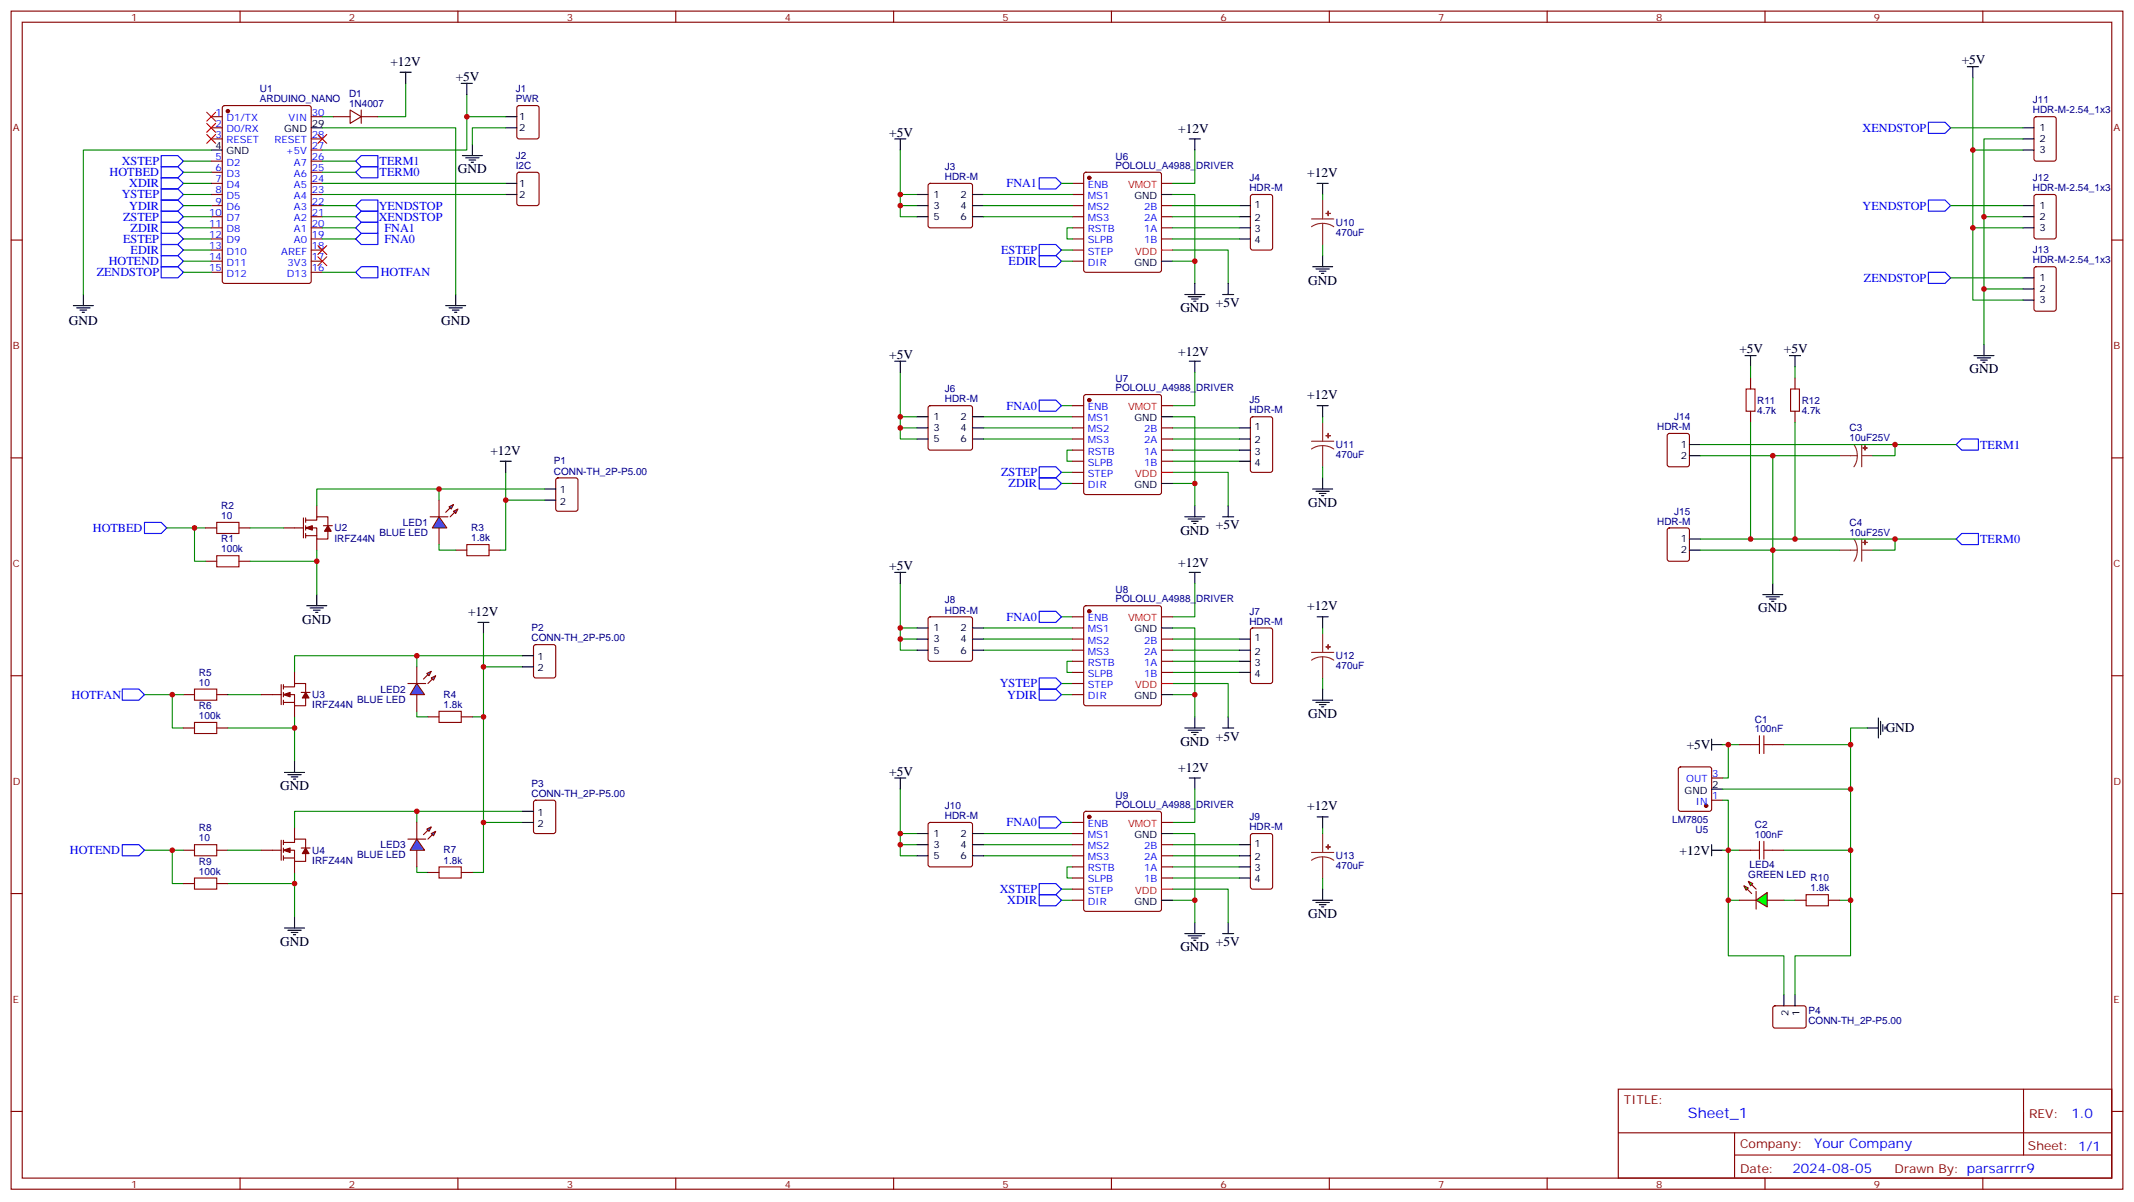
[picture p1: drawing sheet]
<svg xmlns="http://www.w3.org/2000/svg" width="677mm" height="382mm" viewBox="0 0 677 382" stroke-linecap="round" stroke-linejoin="round" font-family="sans-serif">
<g fill="none" stroke="#870000" stroke-width=".35">
<path d="M3.5 3.5h670.3v374h-670.3zM7.1 7.1h663.2v366.8h-663.2zM76.2 3.5v3.6M145.3 3.5v3.6M214.5 3.5v3.6M283.6 3.5v3.6M352.8 3.5v3.6M421.9 3.5v3.6M491.1 3.5v3.6M560.2 3.5v3.6M629.4 3.5v3.6M67 37h3.6"/>
<path d="M70.8 33.7l.5-.2h26.8l.6 .4 .1 55.4-.5 .6-27 .1-.7-.5v-55.3zM98.8 37h3.5M105.8 37h5.3M111.1 34.9l3.6 2.1-3.6 2.2zM114.7 37h5.2M114.7 34.9v4.3M164.3 33.7l.4-.2h5.7l.6 .4 .1 9.5-.5 .6-5.9 .1-.6-.5-.1-9.4zM67 40.6h3.6M67 44.1h3.6M67 51.2h3.6M67 54.7h3.6M67 58.2h3.6"/>
<path d="M98.8 44.1h3.5M98.8 51.2h3.5M98.8 54.7h3.5M98.8 58.2h3.5M98.8 47.6h3.5M164.3 54.9l.4-.2h5.7l.6 .4 .1 9.5-.5 .6-5.9 .1-.6-.5-.1-9.4zM3.5 76.2h3.6M67 61.7h3.6M67 65.3h3.6M67 68.8h3.6M67 72.3h3.6M67 75.8h3.6"/>
<path d="M67 79.4h3.6M98.8 61.7h3.5M98.8 65.3h3.5M98.8 68.8h3.5M98.8 72.3h3.5M98.8 75.8h3.5M98.8 79.4h3.5M670.3 76.2h3.5M67 82.9h3.6M67 86.4h3.6M98.8 82.9h3.5M98.8 86.4h3.5"/>
<path d="M3.5 145.3h3.6M139.3 158.8v5.2M670.3 145.3h3.5M90 167.6h6.3M96.3 164.4v6.3M97 167.6h3.5v3.5h3.6v-2.5M97 165.1h3.5v-1.1h3.6v2.9M97 164.4v1.4M97 166.9v1.4M97 169.3v1.4M97 170h3.5M100.5 160.5v3.5"/>
<path d="M100.5 171.1v3.5M102.7 166.9h2.8M139.3 167.6v5.3M3.5 214.5h3.6M670.3 214.5h3.5M3.5 283.6h3.6M670.3 283.6h3.5M3.5 352.8h3.6M513.6 345.7h156.7v28.2h-156.7zM513.7 359.6h156.4M550.6 359.6v14.1M642.3 345.7v20.9"/>
<path d="M670.3 352.8h3.5M76.2 373.9v3.6M145.3 373.9v3.6M214.5 373.9v3.6M283.6 373.9v3.6M352.8 373.9v3.6M421.9 373.9v3.6M491.1 373.9v3.6M550.6 366.6h119.5M560.2 373.9v3.6M629.4 373.9v3.6"/>
</g>
<g fill="#870000" stroke="#870000" stroke-width=".35">
<path d="M104.1 166.9l1 1.7h-2.1z"/>
<path d="M97 167.6l2.1-.7v1.4z"/>
<circle cx="72.3" cy="35.3" r=".53"/>
</g>
<g fill="none" stroke="#000" stroke-width=".35">
<path d="M127 22.9h3.5M128.8 22.9v3.6M146.4 26.5h3.5M148.2 26.5v3.5M160.5 37h3.5M67 47.6h3.6M98.8 40.6h3.5M146.8 49.4h6.3M147.8 50.1h4.2M148.9 50.8h2.1M149.6 51.5h.7M149.9 45.9v3.5"/>
<path d="M160.5 40.6h3.5M160.5 58.2h3.5M160.5 61.7h3.5M23.3 97h6.3M24.3 97.7h4.3M25.4 98.4h2.1M26.1 99.1h.7M26.5 93.5v3.5M141.5 97h6.3M142.5 97.7h4.3M143.6 98.4h2.1M144.3 99.1h.7"/>
<path d="M144.6 93.5v3.5M97.4 192.3h6.3M98.4 193h4.3M99.5 193.7h2.1M100.2 194.4h.7M100.5 188.7v3.6"/>
</g>
<g fill="none" stroke="#008700" stroke-width=".35">
<path d="M102.3 37h3.5M128.8 26.5v10.5h-8.9M148.2 30v7M160.5 37h-12.3v10.6h-45.9M58.2 58.2h8.8M58.2 51.2h8.8M58.2 54.7h8.8M67 47.6h-40.5v45.9M102.3 40.6h42.3v52.9M102.3 58.2h58.2M102.3 51.2h10.6M102.3 54.7h10.6"/>
<path d="M160.5 40.6h-10.6v5.3M58.2 61.7h8.8M58.2 65.3h8.8M58.2 68.8h8.8M58.2 72.3h8.8M58.2 75.8h8.8M58.2 79.4h8.8M102.3 61.7h58.2M102.3 65.3h10.6M102.3 68.8h10.6M102.3 72.3h10.6M102.3 75.8h10.6"/>
<path d="M58.2 86.4h8.8M58.2 82.9h8.8M102.3 86.4h10.6"/>
</g>
<g fill="none" stroke="#00f" stroke-width=".35">
<path d="M51.2 60h5.2l1.8 1.7-1.8 1.8h-5.2zM51.2 56.4h5.2l1.8 1.8-1.8 1.8h-5.2zM51.2 52.9h5.2l1.8 1.8-1.8 1.7h-5.2zM51.2 49.4h5.2l1.8 1.8-1.8 1.7h-5.2zM112.9 54.7l1.8-1.8h5.2v3.5h-5.2zM112.9 51.2l1.8-1.8h5.2v3.5h-5.2zM51.2 77.6h5.2l1.8 1.8-1.8 1.7h-5.2zM51.2 74.1h5.2l1.8 1.7-1.8 1.8h-5.2zM51.2 70.6h5.2l1.8 1.7-1.8 1.8h-5.2zM51.2 67h5.2l1.8 1.8-1.8 1.8h-5.2zM51.2 63.5h5.2l1.8 1.8-1.8 1.7h-5.2zM114.7 74.1h5.2v3.5h-5.2l-1.8-1.8z"/>
<path d="M114.7 70.6h5.2v3.5h-5.2l-1.8-1.8zM114.7 67h5.2v3.6h-5.2l-1.8-1.8zM114.7 63.5h5.2v3.5h-5.2l-1.8-1.7zM51.2 84.7h5.2l1.8 1.7-1.8 1.8h-5.2zM51.2 81.1h5.2l1.8 1.8-1.8 1.8h-5.2zM112.9 86.4l1.8-1.7h5.2v3.5h-5.2z"/>
</g>
<path d="M65.6 35.6l2.8 2.9M65.6 39.2l2.8 2.8M68.4 35.6l-2.8 2.9M68.4 39.2l-2.8 2.8M65.6 42.7l2.8 2.8M68.4 42.7l-2.8 2.8M100.9 42.7l2.8 2.8M103.7 42.7l-2.8 2.8M100.9 78l2.8 2.8M103.7 78l-2.8 2.8M100.9 81.5l2.8 2.8M103.7 81.5l-2.8 2.8" fill="none" stroke="#f00" stroke-width=".35"/>
<g fill="#09f" stroke="#870000" stroke-width=".35">
<path d="M142.5 160.9l1.4-.7-.7 1.4z"/>
<path d="M143.9 162.3l1.4-.7-.7 1.4z"/>
</g>
<g fill="#870000" stroke="#870000" stroke-width=".35">
<path d="M141.5 162.6l1.4-1.4z"/>
<path d="M142.9 164l1.4-1.4z"/>
</g>
<path d="M136.5 164h5.7z" fill="#f00" stroke="#870000" stroke-width=".35"/>
<path d="M139.3 164l2.5 3.6h-4.6z" fill="#09f" stroke="#870000" stroke-width=".35"/>
<g fill="none" stroke="#870000" stroke-width=".35">
<path d="M176.6 151.9l.5-.2h5.6l.7 .4v9.5l-.4 .6-5.9 .1-.7-.5v-9.4zM65.3 178.2h3.5M65.3 167.6h3.5M75.8 178.2h3.6M75.8 167.6h3.6M144.6 174.6h3.6M155.2 174.6h3.5M132.3 211.7v5.3M169.6 204.8l.4-.2h5.7l.6 .4 .1 9.5-.5 .6-5.9 .1-.6-.5-.1-9.4zM58.2 220.5h3.5M58.2 231.1h3.5M68.8 220.5h3.5"/>
<path d="M68.8 231.1h3.5M132.3 220.5v5.3M135.8 227.5h3.5M146.4 227.5h3.5"/>
</g>
<path d="M68.8 176.4h7v3.5h-7zM68.8 165.8h7v3.5h-7zM148.2 172.9h7v3.5h-7zM61.7 218.7h7.1v3.5h-7.1zM61.7 229.3h7.1v3.5h-7.1zM139.3 225.8h7.1v3.5h-7.1z" fill="none" stroke="#a10000" stroke-width=".35"/>
<g fill="none" stroke="#008700" stroke-width=".35">
<path d="M139.3 158.8v-3.6h-38.8v5.3M139.3 155.2h33.6M160.5 149.9v24.7h-1.8M160.5 158.8h12.4M52.9 167.6h8.8M65.3 167.6h-3.6v10.6h3.6M79.4 167.6h10.6M100.5 174.6v3.6h-21.1M100.5 178.2v10.5M139.3 172.9v1.7h5.3M132.3 211.7v-3.6h-38.8v5.3M132.3 208.1h33.5"/>
<path d="M153.5 201.1v26.4h-3.6M153.5 211.7h12.3M45.9 220.5h8.8M58.2 220.5h-3.5v10.6h3.5M72.3 220.5h10.6M93.5 227.5v3.6h-21.2M93.5 231.1v10.6M132.3 225.8v1.7h3.5"/>
</g>
<path d="M45.9 165.8h5.3l1.7 1.8-1.7 1.7h-5.3zM38.8 218.7h5.3l1.8 1.8-1.8 1.7h-5.3z" fill="none" stroke="#00f" stroke-width=".35"/>
<path d="M158.7 146.4h3.6M160.5 146.4v3.5M172.9 155.2h3.5M172.9 158.8h3.5M151.7 197.6h3.5M153.5 197.6v3.5M165.8 208.1h3.5M165.8 211.7h3.5" fill="none" stroke="#000" stroke-width=".35"/>
<g fill="#09f" stroke="#870000" stroke-width=".35">
<path d="M135.5 213.8l1.4-.7-.7 1.4z"/>
<path d="M136.9 215.2l1.4-.7-.7 1.4z"/>
</g>
<g fill="#870000" stroke="#870000" stroke-width=".35">
<path d="M134.4 215.5l1.4-1.4z"/>
<path d="M135.8 217l1.4-1.5z"/>
</g>
<path d="M129.5 217h5.6z" fill="#f00" stroke="#870000" stroke-width=".35"/>
<path d="M132.3 217l2.5 3.5h-4.6z" fill="#09f" stroke="#870000" stroke-width=".35"/>
<path d="M90.3 245.2h6.4M91.4 245.9h4.2M92.4 246.6h2.1M93.1 247.3h.7M93.5 241.7v3.5M165.8 257.5h3.5M165.8 261.1h3.5" fill="none" stroke="#000" stroke-width=".35"/>
<g fill="none" stroke="#870000" stroke-width=".35">
<path d="M89.3 217.3v6.4M90 218h3.5v-1h3.5v2.8M90 217.3v1.4M90 219.8v1.4M93.5 213.4v3.6M95.6 219.8h2.8M82.9 220.5h6.4M90 220.5h3.5v3.5h3.5v-2.5M90 222.2v1.5M90 223h3.5M93.5 224v3.5M169.6 254.2l.4-.2h5.7l.6 .4 .1 9.5-.5 .6-5.9 .1-.6-.5-.1-9.4z"/>
<path d="M58.2 269.9h3.5M68.8 269.9h3.5M132.3 261.1v5.2M132.3 269.9v5.3M135.8 276.9h3.5M146.4 276.9h3.5M58.2 280.5h3.5M68.8 280.5h3.5"/>
</g>
<g fill="#870000" stroke="#870000" stroke-width=".35">
<path d="M97 219.8l1.1 1.7h-2.1z"/>
<path d="M90 220.5l2.1-.7v1.4z"/>
</g>
<path d="M153.5 227.5v49.4h-3.6M132.3 257.5h33.5M45.9 269.9h8.8M58.2 269.9h-3.5v10.6h3.5M72.3 269.9h10.6M93.5 276.9v3.6h-21.2M132.3 275.2v1.7h3.5M132.3 261.1v-3.6h-38.8v5.3M153.5 261.1h12.3M93.5 280.5v10.5" fill="none" stroke="#008700" stroke-width=".35"/>
<path d="M61.7 268.1h7.1v3.5h-7.1zM61.7 278.7h7.1v3.5h-7.1zM139.3 275.2h7.1v3.5h-7.1z" fill="none" stroke="#a10000" stroke-width=".35"/>
<path d="M38.8 268.1h5.3l1.8 1.8-1.8 1.7h-5.3z" fill="none" stroke="#00f" stroke-width=".35"/>
<g fill="#09f" stroke="#870000" stroke-width=".35">
<path d="M135.5 263.2l1.4-.7-.7 1.4z"/>
<path d="M136.9 264.6l1.4-.7-.7 1.4z"/>
</g>
<g fill="#870000" stroke="#870000" stroke-width=".35">
<path d="M134.4 264.9l1.4-1.4z"/>
<path d="M135.8 266.3l1.4-1.4z"/>
</g>
<path d="M129.5 266.3h5.6z" fill="#f00" stroke="#870000" stroke-width=".35"/>
<path d="M132.3 266.3l2.5 3.6h-4.6z" fill="#09f" stroke="#870000" stroke-width=".35"/>
<path d="M543.3 236.4h3.5M543.3 234.6v3.5M90.3 294.6h6.4M91.4 295.3h4.2M92.4 296h2.1M93.1 296.7h.7M93.5 291v3.6M566.2 315.7v3.6M569.7 315.7v3.6" fill="none" stroke="#000" stroke-width=".35"/>
<g fill="none" stroke="#870000" stroke-width=".35">
<path d="M82.9 269.9h6.4M89.3 266.7v6.3M90 269.9h3.5v3.5h3.5v-2.5M90 267.4h3.5v-1.1h3.5v2.9M90 266.7v1.4M90 269.2v1.4M90 271.6v1.4M90 272.3h3.5M93.5 262.8v3.5M93.5 273.4v3.5M95.6 269.2h2.8M569.7 285.8h3.6"/>
<path d="M580.3 285.8h3.5M562.9 319.5l.5-.2h9.4l.5 .7-.1 5.9-.6 .4h-9.5l-.4-.7v-5.6z"/>
</g>
<g fill="#870000" stroke="#870000" stroke-width=".35">
<path d="M97 269.2l1.1 1.7h-2.1z"/>
<path d="M90 269.9l2.1-.7v1.4z"/>
</g>
<path d="M552.1 285.8h-3.5v17.6h17.6v12.3M583.8 285.8h3.6v17.6h-17.7v12.3" fill="none" stroke="#008700" stroke-width=".35"/>
<path d="M573.3 284h7v3.5h-7z" fill="none" stroke="#a10000" stroke-width=".35"/>
<path d="M557.4 285.8l3.5-2.5v4.6z" fill="#0f0" stroke="#870000" stroke-width=".35"/>
<path d="M557.4 282.9v5.7z" fill="#f00" stroke="#870000" stroke-width=".35"/>
<g fill="#870000" stroke="#870000" stroke-width=".35">
<path d="M556 280.8l1.4 1.4z"/>
<path d="M554.6 282.2l1.4 1.4z"/>
</g>
<g fill="#0f0" stroke="#870000" stroke-width=".35">
<path d="M554.9 279.8l1.4 .7-.7 .7z"/>
<path d="M553.5 281.2l1.4 .7-.7 .7z"/>
</g>
<g fill="none" stroke="#870000" stroke-width=".35">
<path d="M645.8 37.2l.5-.2h5.6l.7 .5v12.9l-.4 .7-5.9 .1-.7-.5v-13zM294.8 58.4l.5-.2h12.7l.5 .2 .2 .5v12.7l-.3 .5-.4 .2h-12.7l-.5-.2-.2-.5v-12.7zM340.4 58.2h3.6M344.2 54.9l.5-.2h23.2l.5 .2 .3 .5v30.3l-.3 .5-.5 .2h-23.2l-.5-.2-.2-.5v-30.3zM368.7 58.2h3.5M340.4 61.7h3.6M340.4 65.3h3.6M340.4 68.8h3.6M340.4 72.3h3.6M340.4 75.8h3.6M340.4 79.4h3.6M368.7 65.3h3.5"/>
<path d="M368.7 68.8h3.5M368.7 72.3h3.5M368.7 75.8h3.5M397.1 61.9l.5-.2h5.6l.7 .5v16.5l-.4 .6-5.9 .1-.7-.5v-16.5zM645.8 61.9l.5-.2h5.6l.7 .5v12.9l-.4 .7h-5.9l-.7-.4v-13zM340.4 82.9h3.6M645.8 84.9l.5-.2h5.6l.7 .4v13l-.4 .6-5.9 .1-.7-.5v-12.9zM555.6 119.9v3.6M569.7 119.9v3.6M294.8 129l.5-.2h12.7l.5 .2 .2 .5v12.7l-.3 .5-.4 .2h-12.7l-.5-.3-.2-.4v-12.7zM340.4 128.8h3.6M340.4 132.3h3.6"/>
<path d="M340.4 135.8h3.6M340.4 139.3h3.6M344.2 125.4l.5-.2h23.2l.5 .2 .3 .5v30.4l-.3 .5-.5 .2h-23.2l-.5-.2-.2-.5v-30.4zM368.7 128.8h3.5M368.7 135.8h3.5M368.7 139.3h3.5M397.1 132.5l.5-.2h5.6l.7 .4v16.5l-.4 .7h-5.9l-.7-.4v-16.5zM529.4 137.8l.5-.2h5.6l.7 .4v9.5l-.4 .6-5.9 .1-.7-.5v-9.4zM555.6 130.5v3.6M569.7 130.5v3.6M340.4 142.9h3.6M340.4 146.4h3.6"/>
<path d="M340.4 149.9h3.6M340.4 153.5h3.6M368.7 142.9h3.5M368.7 146.4h3.5M529.4 167.8l.5-.2h5.6l.7 .4v9.4l-.4 .7-5.9 .1-.7-.5v-9.4zM294.8 196l.5-.2h12.7l.5 .2 .2 .5v12.7l-.3 .5-.4 .2h-12.7l-.5-.2-.2-.5v-12.7zM340.4 195.8h3.6M340.4 199.3h3.6M344.2 192.5l.5-.2h23.2l.5 .2 .3 .5v30.3l-.3 .5-.5 .2h-23.2l-.5-.2-.2-.5v-30.3zM368.7 195.8h3.5M397.1 199.5l.5-.2h5.6l.7 .5v16.5l-.4 .6-5.9 .1-.7-.5v-16.5zM340.4 202.8h3.6"/>
<path d="M340.4 206.4h3.6M340.4 209.9h3.6M340.4 213.4h3.6M340.4 217h3.6M368.7 202.8h3.5M368.7 206.4h3.5M368.7 209.9h3.5M368.7 213.4h3.5M340.4 220.5h3.6M552.1 236.4h3.5M562.7 236.4h3.5M344.2 257.7l.5-.2h23.2l.5 .2 .3 .5v30.4l-.3 .5-.5 .2h-23.2l-.5-.3-.2-.4v-30.4z"/>
<path d="M532.9 243.6l.5-.2h9.2l.5 .2 .2 .5v12.7l-.3 .5-.4 .2h-9.2l-.5-.2-.2-.5v-12.7zM543.3 254h3.5M543.3 246.9h3.5M294.8 261.3l.5-.2h12.7l.5 .2 .2 .5v12.7l-.3 .5-.4 .2h-12.7l-.5-.3-.2-.4v-12.7zM340.4 261.1h3.6M340.4 264.6h3.6M340.4 268.1h3.6M340.4 271.6h3.6M340.4 275.2h3.6M340.4 278.7h3.6M368.7 261.1h3.5M368.7 268.1h3.5"/>
<path d="M368.7 271.6h3.5M368.7 275.2h3.5M368.7 278.7h3.5M397.1 264.8l.5-.2h5.6l.7 .4v16.5l-.4 .7h-5.9l-.7-.4v-16.5zM552.1 269.9h3.5M562.7 269.9h3.5M340.4 285.8h3.6M340.4 282.2h3.6M552.1 285.8h5.3M560.9 285.8h5.3"/>
</g>
<g fill="none" stroke="#008700" stroke-width=".35">
<path d="M626.2 24.7v70.5h15.9M285.8 47.6v14.1h5.2M336.9 58.2h3.5M379.2 47.6v10.6h-7M619.1 40.6h23M626.2 47.6h15.9M642.1 44.1h-12.4v65.3M285.8 61.7v3.6h5.2M285.8 65.3v3.5h5.2M312.2 61.7h28.2M312.2 65.3h28.2M312.2 68.8h28.2"/>
<path d="M336.9 79.4h3.5M340.4 72.3h-1.7v3.5h1.7M372.2 61.7h7v21.2h-7M372.2 79.4h17.6v10.6M372.2 65.3h21.1M372.2 68.8h21.1M372.2 72.3h21.1M372.2 75.8h21.1M419.8 61.7v1.8M419.8 77.6v3.5M619.1 65.3h23M626.2 72.3h15.9"/>
<path d="M629.7 68.8h12.4M336.9 82.9h3.5M379.2 82.9v7.1M619.1 88.2h23M629.7 91.7h12.4M285.8 118.2v14.1h5.2M379.2 118.2v10.6h-7M555.6 116.4v3.5M569.7 116.4v3.5M285.8 135.8v3.5h5.2M285.8 132.3v3.5h5.2M312.2 139.3h28.2"/>
<path d="M312.2 135.8h28.2M312.2 132.3h28.2M336.9 128.8h3.5M372.2 135.8h21.1M372.2 132.3h7v21.2h-7M372.2 139.3h21.1M419.8 132.3v1.8M555.6 134.1v37M569.7 134.1v37M336.9 153.5h3.5M336.9 149.9h3.5M340.4 142.9h-1.7v3.5h1.7"/>
<path d="M372.2 149.9h17.6v10.6M372.2 146.4h21.1M372.2 142.9h21.1M379.2 153.5v7M419.8 148.2v3.5M539.8 141.1h61.7v3.5h-7.1M539.8 144.6h22.9M583.8 144.6h-21.1v30h-22.9M601.5 141.1h19.4M539.8 171.1h61.7v3.5h-7.1M583.8 174.6h-21.1v10.6M601.5 171.1h19.4"/>
<path d="M285.8 199.3v3.5h5.2M285.8 185.2v14.1h5.2M312.2 199.3h28.2M336.9 195.8h3.5M372.2 199.3h7v21.2h-7M379.2 185.2v10.6h-7M419.8 199.3v1.8M285.8 202.8v3.6h5.2M312.2 206.4h28.2M312.2 202.8h28.2M336.9 217h3.5M340.4 209.9h-1.7v3.5h1.7"/>
<path d="M372.2 202.8h21.1M372.2 217h17.6v10.5M372.2 213.4h21.1M372.2 209.9h21.1M372.2 206.4h21.1M419.8 215.2v3.5M336.9 220.5h3.5M379.2 220.5v7M546.8 236.4h1.8v10.5h-1.8M548.6 236.4h3.5M566.2 236.4h21.2v14.1M592.7 231.1h-5.3v5.3"/>
<path d="M285.8 250.5v14.1h5.2M379.2 250.5v10.6h-7M546.8 254h1.8v31.8M546.8 250.5h40.6v19.4M285.8 268.1v3.5h5.2M285.8 264.6v3.5h5.2M312.2 271.6h28.2M312.2 268.1h28.2M312.2 264.6h28.2M336.9 261.1h3.5M340.4 275.2h-1.7v3.5h1.7M372.2 268.1h21.1"/>
<path d="M372.2 264.6h7v21.2h-7M372.2 278.7h21.1M372.2 275.2h21.1M372.2 271.6h21.1M419.8 262.8v1.8M419.8 278.7v3.5M546.8 269.9h5.3M566.2 269.9h21.2v15.9M336.9 285.8h3.5M336.9 282.2h3.5M372.2 282.2h17.6v10.6M379.2 285.8v7"/>
<path d="M566.2 285.8h3.5"/>
</g>
<g fill="#870000" stroke="#870000" stroke-width=".35">
<circle cx="541.5" cy="255.8" r=".53"/>
<circle cx="345.7" cy="56.4" r=".53"/>
<circle cx="345.7" cy="127" r=".53"/>
<circle cx="345.7" cy="194" r=".53"/>
<circle cx="345.7" cy="259.3" r=".53"/>
</g>
<g fill="none" stroke="#000" stroke-width=".35">
<path d="M624.4 21.2h3.5M626.2 21.2v3.5M284 44.1h3.5M285.8 44.1v3.5M377.5 44.1h3.5M379.2 44.1v3.5M418 58.2h3.6M419.8 58.2v3.5M642.1 44.1h3.5M642.1 47.6h3.5M642.1 40.6h3.5M291 61.7h3.6"/>
<path d="M291 65.3h3.6M291 68.8h3.6M308.7 61.7h3.5M308.7 65.3h3.5M308.7 68.8h3.5M368.7 61.7h3.5M393.3 65.3h3.6M393.3 68.8h3.6M393.3 72.3h3.6M393.3 75.8h3.6M642.1 65.3h3.5M642.1 68.8h3.5"/>
<path d="M642.1 72.3h3.5M368.7 82.9h3.5M376.1 93.5h6.3M377.1 94.2h4.3M378.2 94.9h2.1M378.9 95.6h.7M379.2 90v3.5M388.1 93.5h3.5M389.8 90v3.5M416.6 84.7h6.4M417.7 85.4h4.2M418.7 86.1h2.2"/>
<path d="M419.5 86.8h.7M419.8 81.1v3.6M642.1 95.2h3.5M642.1 88.2h3.5M642.1 91.7h3.5M284 114.7h3.5M285.8 114.7v3.5M377.5 114.7h3.5M379.2 114.7v3.5M553.9 112.9h3.5M555.6 112.9v3.5M568 112.9h3.5"/>
<path d="M569.7 112.9v3.5M626.5 112.9h6.4M627.6 113.6h4.2M628.6 114.3h2.2M629.4 115h.7M629.7 109.4v3.5M291 135.8h3.6M291 139.3h3.6M291 132.3h3.6M308.7 135.8h3.5M308.7 139.3h3.5M308.7 132.3h3.5"/>
<path d="M368.7 132.3h3.5M393.3 135.8h3.6M393.3 139.3h3.6M418 128.8h3.6M419.8 128.8v3.5M368.7 153.5h3.5M393.3 142.9h3.6M393.3 146.4h3.6M416.6 155.2h6.4M417.7 155.9h4.2M418.7 156.6h2.2M419.5 157.3h.7"/>
<path d="M419.8 151.7v3.5M536.2 141.1h3.6M536.2 144.6h3.6M376.1 164h6.3M377.1 164.7h4.3M378.2 165.5h2.1M378.9 166.2h.7M379.2 160.5v3.5M388.1 164h3.5M389.8 160.5v3.5M536.2 171.1h3.6M536.2 174.6h3.6"/>
<path d="M284 181.7h3.5M285.8 181.7v3.5M291 199.3h3.6M308.7 199.3h3.5M368.7 199.3h3.5M377.5 181.7h3.5M379.2 181.7v3.5M418 195.8h3.6M419.8 195.8v3.5M559.5 188.7h6.4M560.6 189.4h4.2M561.6 190.1h2.1"/>
<path d="M562.3 190.9h.7M562.7 185.2v3.5M291 202.8h3.6M291 206.4h3.6M308.7 202.8h3.5M308.7 206.4h3.5M393.3 202.8h3.6M393.3 206.4h3.6M393.3 209.9h3.6M393.3 213.4h3.6M419.8 218.7v3.5M368.7 220.5h3.5"/>
<path d="M376.1 231.1h6.3M377.1 231.8h4.3M378.2 232.5h2.1M378.9 233.2h.7M379.2 227.5v3.6M388.1 231.1h3.5M389.8 227.5v3.6M416.6 222.2h6.4M417.7 223h4.2M418.7 223.7h2.2M419.5 224.4h.7M592.7 231.1h3.5"/>
<path d="M596.2 227.9v6.3M596.9 229v4.2M597.6 230v2.1M598.3 230.7v.7M284 246.9h3.5M285.8 246.9v3.6M377.5 246.9h3.5M379.2 246.9v3.6M418 259.3h3.6M419.8 259.3v3.5M543.3 250.5h3.5M291 268.1h3.6"/>
<path d="M291 271.6h3.6M291 264.6h3.6M308.7 268.1h3.5M308.7 271.6h3.5M308.7 264.6h3.5M368.7 264.6h3.5M393.3 268.1h3.6M393.3 271.6h3.6M393.3 275.2h3.6M393.3 278.7h3.6M543.3 269.9h3.5M543.3 268.1v3.5"/>
<path d="M368.7 285.8h3.5M376.1 296.3h6.3M377.1 297h4.3M378.2 297.7h2.1M378.9 298.4h.7M379.2 292.8v3.5M388.1 296.3h3.5M389.8 292.8v3.5M416.6 285.8h6.4M417.7 286.5h4.2M418.7 287.2h2.2M419.5 287.9h.7"/>
<path d="M419.8 282.2v3.6"/>
</g>
<path d="M368.7 79.4h3.5M368.7 149.9h3.5M368.7 217h3.5M368.7 282.2h3.5" fill="none" stroke="#f00" stroke-width=".35"/>
<g fill="none" stroke="#00f" stroke-width=".35">
<path d="M612.1 38.8h5.3l1.7 1.8-1.7 1.7h-5.3zM329.8 56.4h5.3l1.8 1.8-1.8 1.8h-5.3zM329.8 77.6h5.3l1.8 1.8-1.8 1.7h-5.3zM612.1 63.5h5.3l1.7 1.8-1.7 1.7h-5.3zM329.8 81.1h5.3l1.8 1.8-1.8 1.8h-5.3zM612.1 86.4h5.3l1.7 1.8-1.7 1.8h-5.3zM329.8 127h5.3l1.8 1.8-1.8 1.7h-5.3zM329.8 151.7h5.3l1.8 1.8-1.8 1.7h-5.3zM329.8 148.2h5.3l1.8 1.7-1.8 1.8h-5.3zM620.9 141.1l1.8-1.8h5.2v3.6h-5.2zM622.7 169.3h5.2v3.6h-5.2l-1.8-1.8zM329.8 194h5.3l1.8 1.8-1.8 1.8h-5.3z"/>
<path d="M329.8 218.7h5.3l1.8 1.8-1.8 1.7h-5.3zM329.8 215.2h5.3l1.8 1.8-1.8 1.7h-5.3zM329.8 259.3h5.3l1.8 1.8-1.8 1.7h-5.3zM329.8 284h5.3l1.8 1.8-1.8 1.7h-5.3zM329.8 280.5h5.3l1.8 1.7-1.8 1.8h-5.3z"/>
</g>
<g fill="none" stroke="#8c2424" stroke-width=".35">
<path d="M416.3 69.5h7M419.8 70.9l-1.8 .2-1.7 .9M419.8 70.9l1.9 .2 1.6 .9M419.8 63.5v6M419.8 70.9v6.7M419.8 134.1v6M416.3 140.1h7M419.8 141.5l-1.8 .2-1.7 .8M419.8 141.5l1.9 .2 1.6 .8M419.8 141.5v6.7M583.8 144.6h5.7M588.4 141.1l.9 1.7 .2 1.8"/>
<path d="M589.5 144.6l-.2 1.9-.9 1.7M590.9 141.1v7.1M590.9 144.6h3.5M583.8 174.6h5.7M588.4 171.1l.9 1.7 .2 1.8M589.5 174.6l-.2 1.9-.9 1.7M590.9 171.1v7.1M590.9 174.6h3.5M416.3 207.1h7M419.8 208.5l-1.8 .2-1.7 .8M419.8 208.5l1.9 .2 1.6 .8M419.8 201.1v6"/>
<path d="M419.8 208.5v6.7M416.3 270.6h7M419.8 272l-1.8 .2-1.7 .8M419.8 272l1.9 .2 1.6 .8M419.8 264.6v6M419.8 272v6.7"/>
</g>
<g fill="#8c2424" stroke="#8c2424" stroke-width=".35">
<path d="M591.9 141.5l.1 1.4z"/>
<path d="M591.3 142.2h1.4z"/>
<path d="M591.9 171.4l.1 1.5z"/>
<path d="M591.3 172.2h1.4z"/>
<path d="M420.9 67.7l1.4 .1z"/>
<path d="M421.5 67l.1 1.4z"/>
<path d="M420.9 138.3h1.4z"/>
<path d="M421.5 137.6l.1 1.4z"/>
<path d="M420.9 205.3l1.4 .1z"/>
<path d="M421.5 204.6l.1 1.4z"/>
<path d="M420.9 268.8l1.4 .1z"/>
<path d="M421.5 268.1l.1 1.4z"/>
</g>
<path d="M554.2 123.5h2.8v7h-2.8zM568.3 123.5h2.8v7h-2.8zM555.6 236.4h2.8M558.4 233.5v5.7M559.9 236.4h2.8M559.9 233.5v5.7M555.6 269.9h2.8M558.4 267.1v5.6M559.9 267.1v5.6M559.9 269.9h2.8" fill="none" stroke="#a10000" stroke-width=".35"/>
<g fill="#c00">
<circle cx="148.2" cy="37" r=".88"/>
<circle cx="100.5" cy="178.2" r=".88"/>
<circle cx="61.7" cy="167.6" r=".88"/>
<circle cx="160.5" cy="158.7" r=".88"/>
<circle cx="139.3" cy="155.2" r=".88"/>
<circle cx="132.3" cy="208.1" r=".88"/>
<circle cx="153.5" cy="211.7" r=".88"/>
<circle cx="54.7" cy="220.5" r=".88"/>
<circle cx="93.5" cy="231.1" r=".88"/>
<circle cx="132.3" cy="257.5" r=".88"/>
<circle cx="153.5" cy="261.1" r=".88"/>
<circle cx="54.7" cy="269.9" r=".88"/>
<circle cx="93.5" cy="280.5" r=".88"/>
<circle cx="548.6" cy="285.7" r=".88"/>
<circle cx="548.6" cy="269.9" r=".88"/>
<circle cx="548.6" cy="236.4" r=".88"/>
<circle cx="587.4" cy="285.7" r=".88"/>
<circle cx="587.4" cy="269.9" r=".88"/>
<circle cx="587.4" cy="250.5" r=".88"/>
<circle cx="285.8" cy="61.7" r=".88"/>
<circle cx="285.8" cy="65.3" r=".88"/>
<circle cx="379.2" cy="82.9" r=".88"/>
<circle cx="379.2" cy="153.5" r=".88"/>
<circle cx="285.8" cy="135.8" r=".88"/>
<circle cx="285.8" cy="132.3" r=".88"/>
<circle cx="379.2" cy="220.5" r=".88"/>
<circle cx="285.8" cy="202.8" r=".88"/>
<circle cx="285.8" cy="199.3" r=".88"/>
<circle cx="379.2" cy="285.7" r=".88"/>
<circle cx="285.8" cy="268.1" r=".88"/>
<circle cx="285.8" cy="264.6" r=".88"/>
<circle cx="153.5" cy="227.5" r=".88"/>
<circle cx="629.7" cy="68.8" r=".88"/>
<circle cx="629.7" cy="91.7" r=".88"/>
<circle cx="626.2" cy="47.6" r=".88"/>
<circle cx="626.2" cy="72.3" r=".88"/>
<circle cx="562.7" cy="174.6" r=".88"/>
<circle cx="562.7" cy="144.6" r=".88"/>
<circle cx="601.5" cy="141.1" r=".88"/>
<circle cx="601.5" cy="171.1" r=".88"/>
<circle cx="555.6" cy="171.1" r=".88"/>
<circle cx="569.7" cy="171.1" r=".88"/>
<circle cx="587.4" cy="236.4" r=".88"/>
</g>
<text font-size="4.6" fill="#00f" x="535.7" y="354.7">Sheet_1</text>
<g font-size="4.2">
<text x="123.9" y="20.9">+12V</text>
<text x="622.7" y="20.5">+5V</text>
<text x="144.6" y="25.8">+5V</text>
<text x="282.2" y="43.4">+5V</text>
<text x="373.9" y="42.3">+12V</text>
<text x="145.3" y="55">GND</text>
<text x="414.9" y="56.2">+12V</text>
<text x="415.2" y="90.3">GND</text>
<text x="374.6" y="99.1">GND</text>
<text x="386" y="97.5">+5V</text>
<text x="21.9" y="103.1">GND</text>
<text x="140.1" y="103.1">GND</text>
<text x="282.2" y="113.9">+5V</text>
<text x="373.9" y="112.9">+12V</text>
<text x="552.1" y="112.2">+5V</text>
<text x="566.2" y="112.2">+5V</text>
<text x="625.1" y="118.5">GND</text>
<text x="414.9" y="126.7">+12V</text>
<text x="155.6" y="144.3">+12V</text>
<text x="415.2" y="160.9">GND</text>
<text x="374.6" y="169.7">GND</text>
<text x="386" y="168">+5V</text>
<text x="373.9" y="179.9">+12V</text>
<text x="282.2" y="181">+5V</text>
<text x="96" y="197.9">GND</text>
<text x="148.6" y="195.4">+12V</text>
<text x="414.9" y="193.7">+12V</text>
<text x="558.1" y="194.4">GND</text>
<text x="415.2" y="227.9">GND</text>
<text x="598.5" y="232.5">GND</text>
<text x="374.6" y="236.7">GND</text>
<text x="386" y="235.1">+5V</text>
<text x="535.4" y="237.8">+5V</text>
<text x="373.9" y="245.2">+12V</text>
<text x="88.9" y="250.8">GND</text>
<text x="282.2" y="246.2">+5V</text>
<text x="414.9" y="257.2">+12V</text>
<text x="533.1" y="271.3">+12V</text>
<text x="415.2" y="291.4">GND</text>
<text x="88.9" y="300.2">GND</text>
<text x="374.6" y="302">GND</text>
<text x="386" y="300.3">+5V</text>
</g>
<g font-size="4.2" fill="#00f">
<text x="657.4" y="355">1.0</text>
<text x="575.8" y="364.5">Your Company</text>
<text x="568.9" y="372.3">2024-08-05</text>
</g>
<g font-size="3.9" fill="#00f">
<text x="591.2" y="41.8">XENDSTOP</text>
<text x="38.7" y="52.4">XSTEP</text>
<text x="120.5" y="52.4">TERM1</text>
<text x="34.8" y="56">HOTBED</text>
<text x="41" y="59.5">XDIR</text>
<text x="120.5" y="56">TERM0</text>
<text x="319.5" y="59.5">FNA1</text>
<text x="38.7" y="63">YSTEP</text>
<text x="39.1" y="70.1">ZSTEP</text>
<text x="41" y="66.5">YDIR</text>
<text x="120.2" y="70.1">XENDSTOP</text>
<text x="120.2" y="66.5">YENDSTOP</text>
<text x="591.2" y="66.5">YENDSTOP</text>
<text x="39.1" y="77.1">ESTEP</text>
<text x="41.4" y="73.6">ZDIR</text>
<text x="122" y="77.1">FNA0</text>
<text x="122" y="73.6">FNA1</text>
<text x="41.4" y="80.6">EDIR</text>
<text x="317.8" y="80.6">ESTEP</text>
<text x="30.7" y="87.7">ZENDSTOP</text>
<text x="34.5" y="84.2">HOTEND</text>
<text x="120.8" y="87.7">HOTFAN</text>
<text x="320.1" y="84.1">EDIR</text>
<text x="591.6" y="89.5">ZENDSTOP</text>
<text x="319.5" y="130">FNA0</text>
<text x="628.5" y="142.4">TERM1</text>
<text x="317.8" y="151.2">ZSTEP</text>
<text x="320.1" y="154.7">ZDIR</text>
<text x="29.5" y="168.8">HOTBED</text>
<text x="628.5" y="172.4">TERM0</text>
<text x="319.5" y="197.1">FNA0</text>
<text x="22.7" y="221.8">HOTFAN</text>
<text x="317.3" y="218.2">YSTEP</text>
<text x="319.7" y="221.7">YDIR</text>
<text x="319.5" y="262.3">FNA0</text>
<text x="22.2" y="271.1">HOTEND</text>
<text x="317.3" y="283.5">XSTEP</text>
<text x="319.7" y="287">XDIR</text>
</g>
<g font-size="3.9" fill="#800">
<text x="515.4" y="350.3">TITLE:</text>
<text x="644" y="355">REV:</text>
<text x="552.3" y="364.5">Company:</text>
<text x="643.7" y="365.1">Sheet: 1/1</text>
<text x="552.3" y="372.2">Date:</text>
<text x="601.4" y="372.3">Drawn By: parsarrrr9</text>
</g>
<g font-size="3.2" fill="#800">
<text x="41.6" y="6.5">1</text>
<text x="110.8" y="6.5">2</text>
<text x="179.9" y="6.5">3</text>
<text x="249.1" y="6.5">4</text>
<text x="318.2" y="6.5">5</text>
<text x="387.3" y="6.5">6</text>
<text x="456.5" y="6.5">7</text>
<text x="525.6" y="6.5">8</text>
<text x="594.8" y="6.5">9</text>
<text x="4.1" y="41.6">A</text>
<text x="670.8" y="41.6">A</text>
<text x="4.1" y="110.8">B</text>
<text x="670.8" y="110.8">B</text>
<text x="4.1" y="179.9">C</text>
<text x="670.8" y="179.9">C</text>
<text x="4.1" y="249.1">D</text>
<text x="670.8" y="249.1">D</text>
<text x="4.1" y="318.2">E</text>
<text x="670.8" y="318.2">E</text>
<text x="41.6" y="376.9">1</text>
<text x="110.8" y="376.9">2</text>
<text x="179.9" y="376.9">3</text>
<text x="249.1" y="376.9">4</text>
<text x="318.2" y="376.9">5</text>
<text x="387.3" y="376.9">6</text>
<text x="456.5" y="376.9">7</text>
<text x="525.6" y="376.9">8</text>
<text x="594.8" y="376.9">9</text>
</g>
<g font-size="3.2" fill="#000080">
<text x="82.5" y="29.1">U1</text>
<text x="163.7" y="29.3">J1</text>
<text x="82.5" y="32.4">ARDUINO_NANO</text>
<text x="110.8" y="33.9">1N4007</text>
<text x="110.8" y="30.8">D1</text>
<text x="163.7" y="32.5">PWR</text>
<text x="645.2" y="36">HDR-M-2.54_1x3</text>
<text x="645.2" y="32.8">J11</text>
<text x="163.7" y="53.6">I2C</text>
<text x="163.7" y="50.4">J2</text>
<text x="299.9" y="54">J3</text>
<text x="354.1" y="53.6">POLOLU_A4988_DRIVER</text>
<text x="354.1" y="50.6">U6</text>
<text x="299.9" y="57.1">HDR-M</text>
<text x="396.5" y="57.5">J4</text>
<text x="645.2" y="57.5">J12</text>
<text x="396.5" y="60.7">HDR-M</text>
<text x="645.2" y="60.7">HDR-M-2.54_1x3</text>
<text x="424" y="71.7">U10</text>
<text x="424" y="74.9">470uF</text>
<text x="645.2" y="83.6">HDR-M-2.54_1x3</text>
<text x="645.2" y="80.4">J13</text>
<text x="299.9" y="124.5">J6</text>
<text x="354.1" y="124.2">POLOLU_A4988_DRIVER</text>
<text x="354.1" y="121.2">U7</text>
<text x="299.9" y="127.7">HDR-M</text>
<text x="396.5" y="131.2">HDR-M</text>
<text x="396.5" y="128.1">J5</text>
<text x="557.7" y="131.3">4.7k</text>
<text x="557.7" y="128.1">R11</text>
<text x="571.9" y="131.3">4.7k</text>
<text x="571.9" y="128.1">R12</text>
<text x="526" y="136.5">HDR-M</text>
<text x="531.4" y="133.3">J14</text>
<text x="587" y="136.9">C3</text>
<text x="424" y="142.2">U11</text>
<text x="587" y="140.1">10uF25V</text>
<text x="175.8" y="147.4">P1</text>
<text x="424" y="145.4">470uF</text>
<text x="175.8" y="150.6">CONN-TH_2P-P5.00</text>
<text x="70.2" y="161.5">R2</text>
<text x="70.2" y="164.7">10</text>
<text x="127.9" y="167">LED1</text>
<text x="526" y="166.5">HDR-M</text>
<text x="531.4" y="163.3">J15</text>
<text x="587" y="166.9">C4</text>
<text x="70.2" y="172.2">R1</text>
<text x="106.2" y="171.9">IRFZ44N</text>
<text x="106.2" y="168.7">U2</text>
<text x="120.5" y="170.2">BLUE LED</text>
<text x="149.6" y="171.8">1.8k</text>
<text x="149.6" y="168.6">R3</text>
<text x="587" y="170">10uF25V</text>
<text x="70.2" y="175.3">100k</text>
<text x="299.9" y="191.5">J8</text>
<text x="354.1" y="191.2">POLOLU_A4988_DRIVER</text>
<text x="354.1" y="188.2">U8</text>
<text x="299.9" y="194.7">HDR-M</text>
<text x="396.5" y="195.1">J7</text>
<text x="168.7" y="203.6">CONN-TH_2P-P5.00</text>
<text x="168.7" y="200.4">P2</text>
<text x="396.5" y="198.3">HDR-M</text>
<text x="424" y="209.3">U12</text>
<text x="63.2" y="214.5">R5</text>
<text x="424" y="212.4">470uF</text>
<text x="63.2" y="217.7">10</text>
<text x="99.1" y="221.6">U3</text>
<text x="120.8" y="219.9">LED2</text>
<text x="140.8" y="221.5">R4</text>
<text x="63.2" y="225.1">R6</text>
<text x="99.1" y="224.8">IRFZ44N</text>
<text x="113.4" y="223.1">BLUE LED</text>
<text x="140.8" y="224.7">1.8k</text>
<text x="63.2" y="228.2">100k</text>
<text x="557" y="232.5">100nF</text>
<text x="557" y="229.4">C1</text>
<text x="168.7" y="249.7">P3</text>
<text x="168.7" y="252.9">CONN-TH_2P-P5.00</text>
<text x="299.9" y="256.8">J10</text>
<text x="354.1" y="256.5">POLOLU_A4988_DRIVER</text>
<text x="354.1" y="253.5">U9</text>
<text x="63.2" y="263.9">R8</text>
<text x="299.9" y="260">HDR-M</text>
<text x="396.5" y="263.5">HDR-M</text>
<text x="396.5" y="260.3">J9</text>
<text x="530.7" y="261.2">LM7805</text>
<text x="557" y="263">C2</text>
<text x="63.2" y="267.1">10</text>
<text x="120.8" y="269.3">LED3</text>
<text x="538.2" y="264.4">U5</text>
<text x="557" y="266">100nF</text>
<text x="63.2" y="274.5">R9</text>
<text x="99.1" y="274.2">IRFZ44N</text>
<text x="99.1" y="271">U4</text>
<text x="113.4" y="272.5">BLUE LED</text>
<text x="140.8" y="274.1">1.8k</text>
<text x="140.8" y="270.9">R7</text>
<text x="424" y="275.9">470uF</text>
<text x="424" y="272.8">U13</text>
<text x="555.3" y="275.5">LED4</text>
<text x="63.2" y="277.6">100k</text>
<text x="554.9" y="278.7">GREEN LED</text>
<text x="574.7" y="279.7">R10</text>
<text x="574.7" y="282.9">1.8k</text>
<text x="574" y="321.8">P4</text>
<text x="574" y="325">CONN-TH_2P-P5.00</text>
</g>
<g font-size="3.2" fill="#00f">
<text x="68.4" y="36.7">1</text>
<text x="68.4" y="40.2">2</text>
<text x="71.9" y="38.5">D1/TX</text>
<text x="71.9" y="42">D0/RX</text>
<text x="91.6" y="38.5">VIN</text>
<text x="99" y="36.7">30</text>
<text x="68.4" y="43.7">3</text>
<text x="71.9" y="45.5">RESET</text>
<text x="87.1" y="45.5">RESET</text>
<text x="99" y="47.3">27</text>
<text x="99" y="43.7">28</text>
<text x="68.4" y="50.8">5</text>
<text x="71.9" y="52.6">D2</text>
<text x="90.7" y="49">+5V</text>
<text x="93.3" y="52.6">A7</text>
<text x="99" y="50.8">26</text>
<text x="68.4" y="54.3">6</text>
<text x="68.4" y="57.9">7</text>
<text x="71.9" y="56.1">D3</text>
<text x="71.9" y="59.6">D4</text>
<text x="93.3" y="59.6">A5</text>
<text x="93.3" y="56.1">A6</text>
<text x="99" y="57.9">24</text>
<text x="99" y="54.3">25</text>
<text x="345.3" y="59.6">ENB</text>
<text x="68.4" y="61.4">8</text>
<text x="68.4" y="64.9">9</text>
<text x="71.9" y="63.1">D5</text>
<text x="93.3" y="63.1">A4</text>
<text x="99" y="64.9">22</text>
<text x="99" y="61.4">23</text>
<text x="345.3" y="63.1">MS1</text>
<text x="66.3" y="68.4">10</text>
<text x="66.3" y="72">11</text>
<text x="71.9" y="66.7">D6</text>
<text x="71.9" y="70.2">D7</text>
<text x="93.3" y="70.2">A2</text>
<text x="93.3" y="66.7">A3</text>
<text x="99" y="72">20</text>
<text x="99" y="68.4">21</text>
<text x="345.3" y="66.7">MS2</text>
<text x="345.3" y="70.2">MS3</text>
<text x="363.2" y="66.7">2B</text>
<text x="363.2" y="70.2">2A</text>
<text x="66.3" y="75.5">12</text>
<text x="71.9" y="73.7">D8</text>
<text x="71.9" y="77.3">D9</text>
<text x="93.3" y="77.3">A0</text>
<text x="93.3" y="73.7">A1</text>
<text x="99" y="75.5">19</text>
<text x="345.3" y="73.7">RSTB</text>
<text x="345.3" y="77.3">SLPB</text>
<text x="363.2" y="77.3">1B</text>
<text x="363.2" y="73.7">1A</text>
<text x="66.3" y="79">13</text>
<text x="66.3" y="82.6">14</text>
<text x="71.9" y="80.8">D10</text>
<text x="89.3" y="80.8">AREF</text>
<text x="99" y="82.6">17</text>
<text x="99" y="79">18</text>
<text x="345.3" y="80.8">STEP</text>
<text x="66.3" y="86.1">15</text>
<text x="71.9" y="84.3">D11</text>
<text x="71.9" y="87.8">D12</text>
<text x="91" y="87.8">D13</text>
<text x="91.3" y="84.3">3V3</text>
<text x="99" y="86.1">16</text>
<text x="345.3" y="84.3">DIR</text>
<text x="345.3" y="130.2">ENB</text>
<text x="345.3" y="133.7">MS1</text>
<text x="345.3" y="137.2">MS2</text>
<text x="363.2" y="137.2">2B</text>
<text x="345.3" y="140.8">MS3</text>
<text x="363.2" y="140.8">2A</text>
<text x="345.3" y="144.3">RSTB</text>
<text x="345.3" y="147.8">SLPB</text>
<text x="363.2" y="147.8">1B</text>
<text x="363.2" y="144.3">1A</text>
<text x="345.3" y="151.3">STEP</text>
<text x="345.3" y="154.9">DIR</text>
<text x="345.3" y="197.2">ENB</text>
<text x="345.3" y="200.7">MS1</text>
<text x="345.3" y="204.3">MS2</text>
<text x="345.3" y="207.8">MS3</text>
<text x="363.2" y="204.3">2B</text>
<text x="363.2" y="207.8">2A</text>
<text x="345.3" y="211.3">RSTB</text>
<text x="345.3" y="214.8">SLPB</text>
<text x="363.2" y="214.8">1B</text>
<text x="363.2" y="211.3">1A</text>
<text x="345.3" y="218.4">STEP</text>
<text x="345.3" y="221.9">DIR</text>
<text x="535.2" y="248.4">OUT</text>
<text x="543.5" y="246.6">3</text>
<text x="538.3" y="255.4">IN</text>
<text x="543.5" y="253.6">1</text>
<text x="345.3" y="262.5">ENB</text>
<text x="345.3" y="266">MS1</text>
<text x="345.3" y="269.5">MS2</text>
<text x="363.2" y="269.5">2B</text>
<text x="345.3" y="273">MS3</text>
<text x="363.2" y="273">2A</text>
<text x="345.3" y="276.6">RSTB</text>
<text x="345.3" y="280.1">SLPB</text>
<text x="363.2" y="280.1">1B</text>
<text x="363.2" y="276.6">1A</text>
<text x="345.3" y="283.6">STEP</text>
<text x="345.3" y="287.2">DIR</text>
</g>
<g font-size="3.2">
<text x="90.2" y="42">GND</text>
<text x="99" y="40.2">29</text>
<text x="164.7" y="38.1">1</text>
<text x="164.7" y="41.6">2</text>
<text x="647.3" y="41.6">1</text>
<text x="68.4" y="47.3">4</text>
<text x="647.3" y="45.2">2</text>
<text x="71.9" y="49">GND</text>
<text x="647.3" y="48.7">3</text>
<text x="164.7" y="59.3">1</text>
<text x="164.7" y="62.8">2</text>
<text x="296.3" y="62.8">1</text>
<text x="304.9" y="62.8">2</text>
<text x="360.1" y="63.1">GND</text>
<text x="398.2" y="66">1</text>
<text x="296.3" y="66.3">3</text>
<text x="296.3" y="69.9">5</text>
<text x="304.9" y="66.3">4</text>
<text x="304.9" y="69.9">6</text>
<text x="398.2" y="70.2">2</text>
<text x="647.3" y="66.3">1</text>
<text x="647.3" y="69.9">2</text>
<text x="398.2" y="73.7">3</text>
<text x="398.2" y="77.3">4</text>
<text x="647.3" y="73.4">3</text>
<text x="360.1" y="84.3">GND</text>
<text x="647.3" y="89.3">1</text>
<text x="647.3" y="92.8">2</text>
<text x="647.3" y="96.3">3</text>
<text x="296.3" y="133.3">1</text>
<text x="296.3" y="136.9">3</text>
<text x="304.9" y="133.3">2</text>
<text x="304.9" y="136.9">4</text>
<text x="360.1" y="133.7">GND</text>
<text x="398.2" y="136.5">1</text>
<text x="296.3" y="140.4">5</text>
<text x="304.9" y="140.4">6</text>
<text x="398.2" y="140.8">2</text>
<text x="533.5" y="142.2">1</text>
<text x="398.2" y="144.3">3</text>
<text x="398.2" y="147.8">4</text>
<text x="533.5" y="145.7">2</text>
<text x="360.1" y="154.9">GND</text>
<text x="177.7" y="156.6">1</text>
<text x="177.7" y="160.2">2</text>
<text x="533.5" y="172.2">1</text>
<text x="533.5" y="175.7">2</text>
<text x="296.3" y="200.4">1</text>
<text x="296.3" y="203.9">3</text>
<text x="304.9" y="200.4">2</text>
<text x="304.9" y="203.9">4</text>
<text x="360.1" y="200.7">GND</text>
<text x="398.2" y="203.6">1</text>
<text x="170.6" y="209.5">1</text>
<text x="296.3" y="207.4">5</text>
<text x="304.9" y="207.4">6</text>
<text x="398.2" y="207.8">2</text>
<text x="170.6" y="213.1">2</text>
<text x="398.2" y="211.3">3</text>
<text x="398.2" y="214.8">4</text>
<text x="360.1" y="221.9">GND</text>
<text x="534.7" y="251.9">GND</text>
<text x="543.5" y="250.1">2</text>
<text x="170.6" y="258.9">1</text>
<text x="170.6" y="262.5">2</text>
<text x="296.3" y="265.6">1</text>
<text x="296.3" y="269.2">3</text>
<text x="304.9" y="265.6">2</text>
<text x="304.9" y="269.2">4</text>
<text x="360.1" y="266">GND</text>
<text x="398.2" y="268.8">1</text>
<text x="296.3" y="272.7">5</text>
<text x="304.9" y="272.7">6</text>
<text x="398.2" y="273">2</text>
<text x="398.2" y="276.6">3</text>
<text x="398.2" y="280.1">4</text>
<text x="360.1" y="287.2">GND</text>
<text x="567.6" y="322.6" transform="rotate(-90 567.6 322.6)">2</text>
<text x="571.1" y="322.6" transform="rotate(-90 571.1 322.6)">1</text>
</g>
<g font-size="3.2" fill="#f00">
<text x="358.1" y="59.6">VMOT</text>
<text x="360.3" y="80.8">VDD</text>
<text x="358.1" y="130.2">VMOT</text>
<text x="360.3" y="151.3">VDD</text>
<text x="358.1" y="197.2">VMOT</text>
<text x="360.3" y="218.4">VDD</text>
<text x="358.1" y="262.5">VMOT</text>
<text x="360.3" y="283.6">VDD</text>
</g>
</svg>
